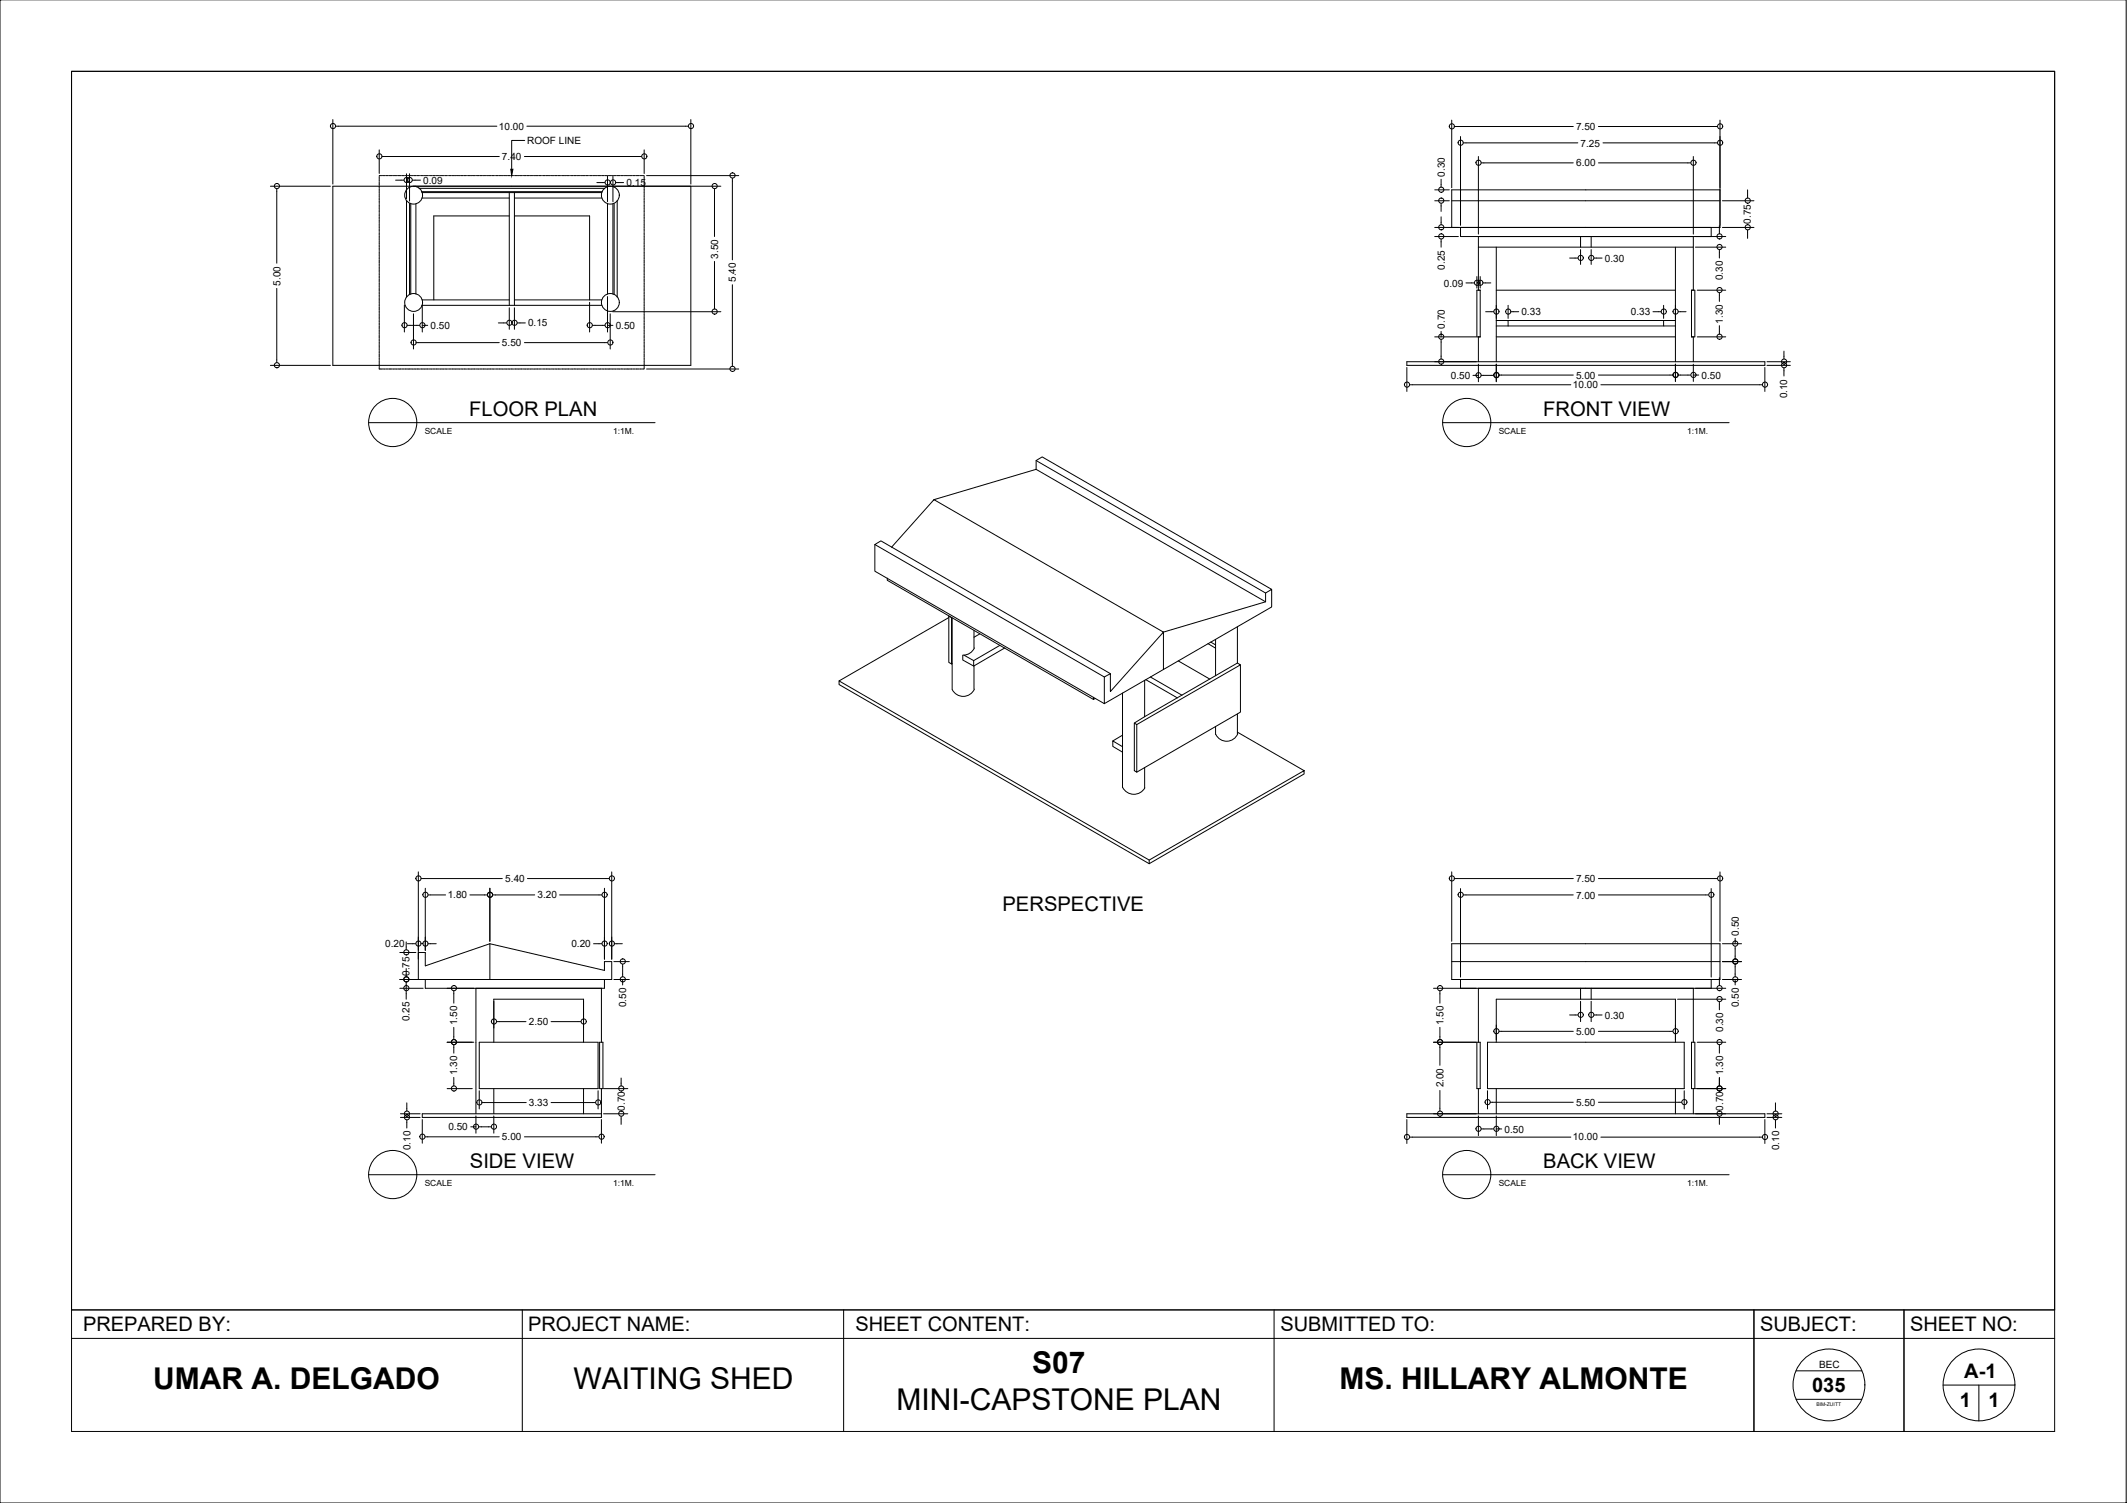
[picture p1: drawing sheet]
<svg xmlns="http://www.w3.org/2000/svg" width="297mm" height="210mm" viewBox="0 0 297 210" stroke-linecap="round" stroke-linejoin="round" font-family="sans-serif">
<!-- layer: 0 -->
<g fill="none" stroke="#000" stroke-width=".14">
<path d="M0 0h.1M0 0h296.9v209.9h-296.9zM10 10h276.9v172.9h-276.9zM46.5 16.7v9M46.9 17.6h22.5M73.3 19.6h-1.8v4M73.6 17.6h22.5M96.5 16.7v9M202.7 16.8v9.4M203.1 17.7h16.6M204 19.1v12.4M204.3 20h16"/>
<path d="M223.2 17.7h16.7M223.9 20h16M240.2 16.8v15h-39.8M37.8 26h8.3M38.7 26.4v10.4M53 20.9v3.3M53 24.7v.1M53 24.8v.1M53 25v.2M53 25.2v.1M53 25.4v.1M53 25.6v.1"/>
<path d="M53 25.8v.1M53 26v.1M53 26.1v.2M53 26.3v.2M53 26.5v.1M53 26.7v.2M53 26.9v.1M53 27.1v.1M53 27.3v.1M53 27.4v.2M53 27.7v.1M53 27.8v.2"/>
<path d="M53 28v.2M53 28.2v.1M53 28.4v.1M53 28.6v.1M53 28.8v.1M53 29v.1M53 29.1v.2M53 29.4v.1M53 29.5v.1M53 29.7v.1M53 29.9v.1M53 30.1v.1"/>
<path d="M53 30.3v.1M53 30.5v.1M53 30.7v.1M53 30.8v.2M53 31v.1M53 31.2v.1M53 31.4v.1M53 31.6v.1M53 31.8v.1M53 32v.1M53 32.1v.2M53 32.4h.1"/>
<path d="M53 32.5v.2M53 32.7v.1M53 32.9v.1M53 33.1v.1M53 33.3v.1M53 33.5v.1M53 33.7v.1M53 33.8v.2M53 34v.1M53 34.2v.1M53 34.4v.1M53 34.6v.1"/>
<path d="M53 34.8v.1M53 35v.1M53 35.2v.1M53 35.3v.1M53 35.5v.2M53 35.7v.1M53 35.9v.1M53 36.1v.1M53 36.3v.1M53 36.5v.1M53 36.6v.2M53 36.8v.2"/>
<path d="M53 37v.1M53 37.2v.2M53 37.4v.1M53 37.6v.1M53 37.8v.1M53 37.9v.2M53 38.2v.1M53 38.3v.2M53 38.5v.2M53 38.7v.1M53 38.9v.1M53 39.1v.1"/>
<path d="M53 39.3v.1M53 39.5v.1M53 39.6v.2M53 39.8v.2M53.1 24.5l-.1 .1M53.1 24.5h.2M53.3 24.5h.1M53.3 21.9h16.4M53.5 24.5h.1M53.7 24.5h.1M53.9 24.5h.1M54.1 24.5h.1"/>
<path d="M54.3 24.5h.1M54.4 24.5h.2M54.6 24.5h.1M54.8 24.5h.1M55 24.5h.1M55.2 24.5h.1M55.2 25.2h1.2M55.4 24.5h.1M55.6 24.5h.1M55.8 24.5h.1M55.9 24.5h.1M56.1 24.5h.2"/>
<path d="M56.3 24.5h.1M56.5 24.5h.1M56.7 24.5h.1M56.8 24.3v3.4M56.8 28v13.5M56.9 24.5h.1M57.1 24.5h.1M57.2 24.3v3.8M57.2 28.4v12.7M57.2 24.5h.2M57.4 28.5v12.6M57.4 24.5h.2"/>
<path d="M57.6 25.2h1.1M57.6 24.5h.1M57.8 24.5h.2M58 24.5h.1M58.1 28.5v12.6M58.2 24.5h.1M58.4 24.5h.1M58.5 26.3h26M58.6 24.5h.1M58.8 24.5h.1M58.8 26.8h25.3M58.9 27.7h12.2"/>
<path d="M58.9 26.9h25.1M58.9 24.5h.2M59.1 24.5h.2M59.3 24.5h.1M59.5 24.5h.1M59.7 24.5h.1M59.9 24.5h.1M60.1 24.5h.1M60.2 24.5h.2M60.5 24.5h.1M60.6 24.5h.1M60.8 24.5h.2"/>
<path d="M61 24.5h.1M61.2 24.5h.1M61.4 24.5h.1M61.6 24.5h.1M61.8 24.5h.1M61.9 24.5h.2M62.1 24.5h.2M62.3 24.5h.1M62.5 24.5h.1M62.7 24.5h.1M62.9 24.5h.1M63.1 24.5h.1"/>
<path d="M63.2 24.5h.2M63.5 24.5h.1M63.6 24.5h.2M63.8 24.5h.1M64 24.5h.1M64.2 24.5h.1M64.4 24.5h.1M64.6 24.5h.1M64.8 24.5h.1M64.9 24.5h.2M65.2 24.5h.1M65.3 24.5h.1"/>
<path d="M65.5 24.5h.1M65.7 24.5h.1M65.9 24.5h.1M66.1 24.5h.1M66.3 24.5h.1M66.5 24.5h.1M66.6 24.5h.2M66.8 24.5h.1M67 24.5h.1M67.2 24.5h.1M67.4 24.5h.1M67.6 24.5h.1"/>
<path d="M67.8 24.5h.1M67.9 24.5h.2M68.1 24.5h.1M68.3 24.5h.2M68.5 24.5h.1M68.7 24.5h.1M68.9 24.5h.1M69.1 24.5h.1M69.3 24.5h.1M69.4 24.5h.2M69.6 24.5h.2M69.8 24.5h.1"/>
<path d="M70 24.5h.1M70.2 24.5h.1M70.4 24.5h.1M70.6 24.5h.1M70.7 24.5h.2M71 24.5h.1M71.1 30.2h-10.5v11.7M71.1 26.9v15.7M71.1 24.5h.1M71.3 24.5h.2M71.5 24.5h.1M71.7 24.5h.1"/>
<path d="M71.8 30.2h10.5v11.7M71.8 27.7h12.2M71.8 26.9v15.7M71.9 24.5h.1M72.1 24.5h.1M72.3 24.5h.1M72.4 24.5h.2M72.6 24.5h.2M72.8 24.5h.1M73 24.5h.1M73.2 24.5h.1M73.2 21.9h16.4"/>
<path d="M73.4 24.5h.1M73.6 24.5h.1M73.7 24.5h.2M74 24.5h.1M74.1 24.5h.2M74.3 24.5h.1M74.5 24.5h.1M74.7 24.5h.1M74.9 24.5h.1M75.1 24.5h.1M75.3 24.5h.1M75.4 24.5h.2"/>
<path d="M75.6 24.5h.1M75.8 24.5h.1M76 24.5h.1M76.2 24.5h.1M76.4 24.5h.1M76.6 24.5h.1M76.8 24.5h.1M77 24.5h.1M77.1 24.5h.2M77.3 24.5h.1M77.5 24.5h.1M77.7 24.5h.1"/>
<path d="M77.9 24.5h.1M78.1 24.5h.1M78.3 24.5h.1M78.4 24.5h.2M78.6 24.5h.1M78.8 24.5h.2M79 24.5h.1M79.2 24.5h.1M79.4 24.5h.1M79.6 24.5h.1M79.8 24.5h.1M79.9 24.5h.2"/>
<path d="M80.1 24.5h.2M80.3 24.5h.1M80.5 24.5h.1M80.7 24.5h.1M80.9 24.5h.1M81.1 24.5h.1M81.2 24.5h.2M81.4 24.5h.2M81.6 24.5h.1M81.8 24.5h.2M82 24.5h.1M82.2 24.5h.1"/>
<path d="M82.4 24.5h.1M82.5 24.5h.2M82.8 24.5h.1M82.9 24.5h.2M83.1 24.5h.2M83.3 24.5h.1M83.4 25.5h1.1M83.5 24.5h.2M83.7 24.5h.1M83.9 24.5h.1M84.1 24.5h.1M84.2 24.5h.2"/>
<path d="M84.5 24.5h.1M84.6 24.5h.2M84.8 24.6v3.6M84.8 28.5v12.6M84.8 24.5h.2M85 24.5h.1M85.2 24.5h.1M85.4 24.5h.1M85.6 24.5h.1M85.6 24.6v3.6M85.6 28.5v12.6M85.8 28.4v12.7"/>
<path d="M85.8 24.5h.1M85.9 24.5h.2M86 25.5h1.1M86.1 24.5h.2M86.2 28v13.5M86.3 24.5h.1M86.5 24.5h.1M86.7 24.5h.1M86.9 24.5h.1M87.1 24.5h.1M87.2 24.5h.2M87.5 24.5h.1"/>
<path d="M87.6 24.5h.2M87.8 24.5h.1M88 24.5h.1M88.2 24.5h.1M88.4 24.5h.1M88.6 24.5h.1M88.8 24.5h.1M88.9 24.5h.2M89.1 24.5h.1M89.3 24.5h.2M89.5 24.5h.1M89.7 24.5h.1"/>
<path d="M89.9 24.5l.1 .1M90 20.9v3.3M90 24.7v.1M90 24.8v.1M90 25v.2M90 25.2v.1M90 25.4v.1M90 25.6v.1M90 25.8v.1M90 26v.1M90 26.1v.2M90 26.3v.2"/>
<path d="M90 26.5v.1M90 26.7v.2M90 26.9v.1M90 27.1v.1M90 27.3v.1M90 27.4v.2M90 27.7v.1M90 27.8v.2M90 28v.2M90 28.2v.1M90 28.4v.1M90 28.6v.1"/>
<path d="M90 28.8v.1M90 29v.1M90 29.1v.2M90 29.4v.1M90 29.5v.1M90 29.7v.1M90 29.9v.1M90 30.1v.1M90 30.3v.1M90 30.5v.1M90 30.7v.1M90 30.8v.2"/>
<path d="M90 31v.1M90 31.2v.1M90 31.4v.1M90 31.6v.1M90 31.8v.1M90 32v.1M90 32.1v.2M90 32.4h.1M90 32.5v.2M90 32.7v.1M90 32.9v.1M90 33.1v.1"/>
<path d="M90 33.3v.1M90 33.5v.1M90 33.7v.1M90 33.8v.2M90 34v.1M90 34.2v.1M90 34.4v.1M90 34.6v.1M90 34.8v.1M90 35v.1M90 35.2v.1M90 35.3v.1"/>
<path d="M90 35.5v.2M90 35.7v.1M90 35.9v.1M90 36.1v.1M90 36.3v.1M90 36.5v.1M90 36.6v.2M90 36.8v.2M90 37v.1M90 37.2v.2M90 37.4v.1M90 37.6v.1"/>
<path d="M90 37.8v.1M90 37.9v.2M90 38.2v.1M90 38.3v.2M90 38.5v.2M90 38.7v.1M90 38.9v.1M90 39.1v.1M90 39.3v.1M90 39.5v.1M90 39.6v.2M90 39.8v.2"/>
<path d="M90.3 24.5h12.9M96.5 26v25h-50v-25h54.2M99.8 26.4v6.6M99.8 36.5v6.7M102.3 24.9v11.4M102.3 39.8v11.4M200.4 33h3.3M200.4 28h2M200.4 26.5h2M201.3 25v1.1M201.3 28.4v1.1M201.3 30.3v1.1"/>
<path d="M201.3 33.4v1.1M202.7 28h37.5M204 31.8v1.2h37M204.7 39.5h1.2M206.2 38.6v1.6M206.5 21.9v10.8M206.5 33v7.5M206.5 34.5h30M206.7 38.6v1.6M206.8 22.7h12.9M207.1 39.5h1.1M209 34.5v16"/>
<path d="M219.2 36h1.1M220.7 33v1.5M220.7 34.9v2M222.2 33v1.5M222.2 34.9v2M222.6 36h1.1M223.2 22.7h12.9M234 34.5v16M236.5 21.9v10.8M236.5 33v7.5M236.8 34.5h4.2M239 31.8v1.2"/>
<path d="M240.1 31.5v1.2M240.1 34.9v1.1M240.2 26.5h-37.5v5.3M240.5 31.8h4.4M240.5 28h4.4M244.1 26.5v1.2M244.1 32.1v1.2M37.8 51h8.3M38.7 40.3v10.3M53 51.4v.1h.1M53 40v.1M53 40.2v.2"/>
<path d="M53 40.4v.1M53 40.6v.1M53 40.8v.1M53 41v.1M53 41.2v.1M53 41.3v.2M53 41.5v.2M53 41.7v.1M53 41.9v.1M53 42.1v.1M53 42.3v.1M53 42.5v.1"/>
<path d="M53 42.6v.2M53 42.9v.1M53 43v.2M53 43.2v.1M53 43.4v.1M53 43.6v.1M53 43.8v.1M53 44v.1M53 44.2v.1M53 44.3v.2M53 44.5v.1M53 44.7v.1"/>
<path d="M53 44.9v.1M53 45.1v.1M53 45.3v.1M53 45.5v.1M53 45.6v.2M53 45.8v.1M53 46v.2M53 46.2v.1M53 46.4v.1M53 46.6v.1M53 46.8v.1M53 47v.1"/>
<path d="M53 47.1v.2M53 47.3v.2M53 47.5v.1M53 47.7v.2M53 47.9v.1M53 48.1v.1M53 48.3v.1M53 48.4v.2M53 48.7v.1M53 48.8v.2M53 49v.2M53 49.2v.1"/>
<path d="M53 49.4v.1M53 49.6v.1M53 49.8v.1M53 50v.1M53 50.1v.2M53 50.3v.2M53 50.5v.1M53 50.7v.2M53 50.9v.1M53 51.1v.1M53 51.3v.1M53.1 51.5h.2"/>
<path d="M53.3 51.5h.1M53.5 51.5h.1M53.7 51.5h.1M53.9 51.5h.1M54.1 51.5h.1M54.3 51.5h.1M54.4 51.5h.2M54.6 51.5h.1M54.8 51.5h.1M55 51.5h.1M55.2 51.5h.1M55.4 51.5h.1"/>
<path d="M55.6 51.5h.1M55.8 51.5h.1M55.9 51.5h.1M56.1 51.5h.2M56.3 51.5h.1M56.5 42.6v3.8M56.5 51.5h.1M56.7 51.5h.1M56.9 45.4h1.7M56.9 51.5h.1M57.1 51.5h.1M57.2 51.5h.2"/>
<path d="M57.4 51.5h.2M57.6 51.5h.1M57.7 43.8v4.9M57.8 51.5h.2M58 51.5h.1M58.1 47.9h11.6M58.2 51.5h.1M58.4 51.5h.1M58.6 51.5h.1M58.8 51.5h.1M58.9 42.6h25.1M58.9 41.9h12.2"/>
<path d="M58.9 51.5h.2M59 42.6v3.8M59 45.4h.7M59.1 51.5h.2M59.3 51.5h.1M59.5 51.5h.1M59.7 51.5h.1M59.9 51.5h.1M60.1 51.5h.1M60.2 51.5h.2M60.5 51.5h.1M60.6 51.5h.1"/>
<path d="M60.8 51.5h.2M61 51.5h.1M61.2 51.5h.1M61.4 51.5h.1M61.6 51.5h.1M61.8 51.5h.1M61.9 51.5h.2M62.1 51.5h.2M62.3 51.5h.1M62.5 51.5h.1M62.7 51.5h.1M62.9 51.5h.1"/>
<path d="M63.1 51.5h.1M63.2 51.5h.2M63.5 51.5h.1M63.6 51.5h.2M63.8 51.5h.1M64 51.5h.1M64.2 51.5h.1M64.4 51.5h.1M64.6 51.5h.1M64.8 51.5h.1M64.9 51.5h.2M65.2 51.5h.1"/>
<path d="M65.3 51.5h.1M65.5 51.5h.1M65.7 51.5h.1M65.9 51.5h.1M66.1 51.5h.1M66.3 51.5h.1M66.5 51.5h.1M66.6 51.5h.2M66.8 51.5h.1M67 51.5h.1M67.2 51.5h.1M67.4 51.5h.1"/>
<path d="M67.6 51.5h.1M67.8 51.5h.1M67.9 51.5h.2M68.1 51.5h.1M68.3 51.5h.2M68.5 51.5h.1M68.7 51.5h.1M68.9 51.5h.1M69.1 51.5h.1M69.3 51.5h.1M69.4 51.5h.2M69.6 45.1h1.1"/>
<path d="M69.6 51.5h.2M69.8 51.5h.1M70 51.5h.1M70.2 51.5h.1M70.4 51.5h.1M70.6 51.5h.1M70.7 51.5h.2M71 51.5h.1M71.1 43v3M71.1 51.5h.1M71.3 51.5h.2M71.5 51.5h.1"/>
<path d="M71.7 51.5h.1M71.8 41.9h12.2M71.8 43v3M71.9 51.5h.1M72.1 51.5h.1M72.2 45.1h1.2M72.3 51.5h.1M72.4 51.5h.2M72.6 51.5h.2M72.8 51.5h.1M73 51.5h.1M73.2 51.5h.1"/>
<path d="M73.2 47.9h11.6M73.4 51.5h.1M73.6 51.5h.1M73.7 51.5h.2M74 51.5h.1M74.1 51.5h.2M74.3 51.5h.1M74.5 51.5h.1M74.7 51.5h.1M74.9 51.5h.1M75.1 51.5h.1M75.3 51.5h.1"/>
<path d="M75.4 51.5h.2M75.6 51.5h.1M75.8 51.5h.1M76 51.5h.1M76.2 51.5h.1M76.4 51.5h.1M76.6 51.5h.1M76.8 51.5h.1M77 51.5h.1M77.1 51.5h.2M77.3 51.5h.1M77.5 51.5h.1"/>
<path d="M77.7 51.5h.1M77.9 51.5h.1M78.1 51.5h.1M78.3 51.5h.1M78.4 51.5h.2M78.6 51.5h.1M78.8 51.5h.2M79 51.5h.1M79.2 51.5h.1M79.4 51.5h.1M79.6 51.5h.1M79.8 51.5h.1"/>
<path d="M79.9 51.5h.2M80.1 51.5h.2M80.3 51.5h.1M80.5 51.5h.1M80.7 51.5h.1M80.9 51.5h.1M81.1 51.5h.1M81.2 51.5h.2M81.4 51.5h.2M81.6 51.5h.1M81.8 51.5h.2M82 51.5h.1"/>
<path d="M82.2 51.5h.1M82.3 42.2v4.2M82.4 51.5h.1M82.5 51.5h.2M82.7 45.4h1.8M82.8 51.5h.1M82.9 51.5h.2M83.1 51.5h.2M83.3 51.5h.1M83.5 51.5h.2M83.7 51.5h.1M83.9 51.5h.1"/>
<path d="M84.1 51.5h.1M84.2 51.5h.2M84.5 51.5h.1M84.6 51.5h.2M84.8 41.4v5M84.8 51.5h.2M84.8 45.4h.8M85 51.5h.1M85.2 51.5h.1M85.2 43.8v4.9M85.4 51.5h.1M85.6 51.5h.1"/>
<path d="M85.6 43.5h15.1M85.8 51.5h.1M85.9 51.5h.2M86.1 51.5h.2M86.3 51.5h.1M86.5 51.5h.1M86.7 51.5h.1M86.9 51.5h.1M87.1 51.5h.1M87.2 51.5h.2M87.5 51.5h.1M87.6 51.5h.2"/>
<path d="M87.8 51.5h.1M88 51.5h.1M88.2 51.5h.1M88.4 51.5h.1M88.6 51.5h.1M88.8 51.5h.1M88.9 51.5h.2M89.1 51.5h.1M89.3 51.5h.2M89.5 51.5h.1M89.7 51.5h.1M90 51.4l-.1 .1"/>
<path d="M90 40v.1M90 40.2v.2M90 40.4v.1M90 40.6v.1M90 40.8v.1M90 41v.1M90 41.2v.1M90 41.3v.2M90 41.5v.2M90 41.7v.1M90 41.9v.1M90 42.1v.1"/>
<path d="M90 42.3v.1M90 42.5v.1M90 42.6v.2M90 42.9v.1M90 43v.2M90 43.2v.1M90 43.4v.1M90 43.6v.1M90 43.8v.1M90 44v.1M90 44.2v.1M90 44.3v.2"/>
<path d="M90 44.5v.1M90 44.7v.1M90 44.9v.1M90 45.1v.1M90 45.3v.1M90 45.5v.1M90 45.6v.2M90 45.8v.1M90 46v.2M90 46.2v.1M90 46.4v.1M90 46.6v.1"/>
<path d="M90 46.8v.1M90 47v.1M90 47.1v.2M90 47.3v.2M90 47.5v.1M90 47.7v.2M90 47.9v.1M90 48.1v.1M90 48.3v.1M90 48.4v.2M90 48.7v.1M90 48.8v.2"/>
<path d="M90 49v.2M90 49.2v.1M90 49.4v.1M90 49.6v.1M90 49.8v.1M90 50v.1M90 50.1v.2M90 50.3v.2M90 50.5v.1M90 50.7v.2M90 50.9v.1M90 51.1v.1"/>
<path d="M90 51.3v.1M90.3 51.5h12.9M196.5 50.5h50v.5h-50zM196.5 51.3v3.4M196.8 53.7h22.6M200.4 47h5.8M201.3 46.3v.7M201.3 47.4v2.7M205.7 52.4h.8M206.2 40.5h.5v6.5h-.5zM206.5 47v3.5M206.5 50.9v2.4"/>
<path d="M206.8 52.4h1.8M207.5 43.5h1.1M209 50.9v2.4M209 40.5h25M209 44.8h25M209 45.5h25M209 47h25M209.3 52.4h10.4M210.6 42.6v1.9M210.6 44.8v.7M210.9 43.5h1.2M223.2 52.4h10.4"/>
<path d="M223.6 53.7h22.5M230.8 43.5h1.2M232.3 42.6v1.9M232.3 44.8v.7M234 50.9v2.4M234.4 43.5h1.1M234.4 52.4h1.7M236.2 40.5h.5v6.5h-.5zM236.5 47v3.5M236.5 50.9v2.4M236.5 52.4h.7M237 40.5h4"/>
<path d="M237 47h4M240.1 40.9v1.2M240.1 45.5v1.2M246.5 51.3v3.4M246.8 51h3.2M246.8 50.5h3.2M249.1 49v1.1M249.1 51.4v1.1M144.7 65.5l32 18.5M133 90.6h.1M136 88.1v2.4M136 93v3.2"/>
<path d="M136.1 90.5a1.71 1.71 0 0 1-1.6 1M136.1 96.2a1.71 1.71 0 0 1-1.6 1.1 1.71 1.71 0 0 1-1.5-1M140.3 90.5l-4.3 2.5-1.5-.8v-.7M156.8 96.8v8.2l-1.4-.8v-.7l1.4 .8M172.8 99.7v2.8M156.8 105v5M159.9 107.2v2.8a1.76 1.76 0 0 1-3.1 0M159.9 100.1l-1.5 .9M169.8 101.4v1.2M172.9 102.5a1.67 1.67 0 0 1-1.5 1 1.67 1.67 0 0 1-1.6-.9M55.8 138h3.3M55.8 133h2.3"/>
<path d="M56.7 131.5v1.1M56.7 135.3v1.1M56.7 137.2v1.1M56.7 138.4v1.1M56.9 131.8h1.1M58.4 121.8v15M58.8 122.7h11.3M59.4 136.8v1.2h25v-1.2M59.4 124.1v8.6M59.8 131.8h1.1M59.8 125h2.4M63.4 138.4v1.7"/>
<path d="M65.6 125h2.4M66.5 138v17.5M68.4 131.8l16 3.7v-1.2h1v2.5h-29.6M68.4 131.8l-9 3.1v-1.9h-1M68.4 124.1v7.4M68.4 131.8v5M68.8 125h5.9M73.7 122.7h11.3M78.1 125h5.9M82.9 131.8h1.1M84 138v7.6M84.4 124.1v9.9"/>
<path d="M85.4 121.8v12.2M85.7 136.8h2.2M85.7 134.3h2.2M85.8 131.8h1.1M87 134.7v1.7M87 136.8v.8M200.2 138h40.8M201.1 138.4v1.7M202.7 131.8h37.5v5h-37.5zM202.7 134.3h37.5M202.7 121.8v9.7M203.1 122.7h16.6"/>
<path d="M204 124.1v12.4M204 136.8v1.2M204.3 125h15.4M206.5 138v7.6M220.7 138v1.5M220.7 139.8v2.9M222.2 138v1.5M222.2 139.8v2.9M223.2 122.7h16.7M223.2 125h15.4M234.3 139.5h6.7M236.5 138v7.6"/>
<path d="M239 124.1v12.4M239 136.8v1.2M240.1 136.5v1.1M240.1 139.9v1.1M240.2 121.8v9.7M240.5 136.8h2.7M240.5 134.3h2.7M240.5 131.8h2.7M242.3 131v.8M242.3 132.2v1.7M242.3 134.7v1.7M242.3 136.8v.8"/>
<path d="M55.9 156.1h2.8M55.9 155.5h2.8M56.8 154v1.2M56.8 156.4v1.1M59 156.4v3.3M59.4 158.8h10.3M62.4 145.6h3.8M62.4 152h3.6M63.4 143.5v1.7M63.4 145.9v1.2M63.4 150.5v1.2M65.7 157.4h.8"/>
<path d="M66.5 155.8v2.5M66.8 157.4h1.8M66.9 145.6h16.6v6.4h-16.6zM66.9 152.3v2.6M67.3 154h6.2M69 145.6v-6.1h12.5v6.1M69 152v3.5M69 155.8v2.5M69.3 142.7h4.1M73.2 158.8h10.4M77 154h6.1M77 142.7h4.1"/>
<path d="M81.5 152v3.5M83.5 152.3v2.6M83.7 145.6h.5v6.4h-.5zM84 152v4.1h-25v-.6h25M84 156.4v3.3M84.3 155.5h3.4M84.3 152h3.4M86.7 150.6v1.1M86.7 155.9v1.1M196.5 155.5h50v.6h-50zM196.5 156.4v3.3M196.8 158.8h22.6"/>
<path d="M200.2 145.6h6M201.1 143.5v1.7M201.1 145.9v2.9M201.1 152.3v2.9M206.2 145.6h.5v6.4h-.5zM206.5 152v3.5M206.5 155.8v2.8M206.8 157.7h1.8M207.7 145.6h27.5v6.4h-27.5zM207.7 152.3v2.6M208.1 153.9h11.6M209 145.6v-6.1h25v6.1"/>
<path d="M209 152v3.5M209 155.8v2.8M209 157.7h.7M209.3 144h10.4M219.2 141.7h1.1M222.6 141.7h1.1M223.2 153.9h11.6M223.2 144h10.4M223.6 158.8h22.5M234 152v3.5M235.2 152.3v2.6M236.2 145.6h.5v6.4h-.5z"/>
<path d="M236.5 152v3.5M236.8 152h4.2M237 145.6h4M240.1 145.9v1.2M240.1 150.5v1.2M240.1 155.9v1.1M246.5 156.4v3.3M246.8 156.1h2M246.8 155.5h2M247.9 154v1.2M247.9 156.4v1.1M10 186.9h276.9"/>
<path d="M72.9 182.9v17M117.8 182.9v17M177.9 182.9v17M244.9 182.9v17M250.8 195.4h9.2M250.8 191.4h9.2M265.9 182.9v17M271.4 193.4h9.9M276.4 193.4v5M296.9 209.9h.1"/>
<circle cx="46.5" cy="17.6" r=".36"/>
<circle cx="96.5" cy="17.6" r=".36"/>
<circle cx="202.8" cy="17.6" r=".36"/>
<circle cx="204" cy="19.9" r=".36"/>
<circle cx="240.2" cy="17.6" r=".36"/>
<circle cx="240.2" cy="19.9" r=".36"/>
<circle cx="38.7" cy="26" r=".36"/>
<circle cx="53" cy="21.8" r=".36"/>
<circle cx="56.8" cy="25.1" r=".36"/>
<circle cx="57.2" cy="25.1" r=".36"/>
<circle cx="57.8" cy="27.3" r="1.25"/>
<circle cx="84.9" cy="25.5" r=".36"/>
<circle cx="85.2" cy="27.3" r="1.25"/>
<circle cx="85.6" cy="25.5" r=".36"/>
<circle cx="90" cy="21.8" r=".36"/>
<circle cx="99.8" cy="26" r=".36"/>
<circle cx="102.3" cy="24.5" r=".36"/>
<circle cx="201.3" cy="28" r=".36"/>
<circle cx="201.3" cy="33" r=".36"/>
<circle cx="201.3" cy="31.7" r=".36"/>
<circle cx="201.3" cy="26.5" r=".36"/>
<circle cx="206.3" cy="39.5" r=".36"/>
<circle cx="206.5" cy="22.7" r=".36"/>
<circle cx="206.7" cy="39.5" r=".36"/>
<circle cx="220.7" cy="36" r=".36"/>
<circle cx="222.2" cy="36" r=".36"/>
<circle cx="236.5" cy="22.7" r=".36"/>
<circle cx="240.1" cy="33" r=".36"/>
<circle cx="240.1" cy="34.5" r=".36"/>
<circle cx="244.1" cy="28" r=".36"/>
<circle cx="244.1" cy="31.7" r=".36"/>
<circle cx="38.7" cy="51" r=".36"/>
<circle cx="56.5" cy="45.4" r=".36"/>
<circle cx="57.8" cy="42.2" r="1.25"/>
<circle cx="57.8" cy="47.8" r=".36"/>
<circle cx="59" cy="45.4" r=".36"/>
<circle cx="71.1" cy="45.1" r=".36"/>
<circle cx="71.9" cy="45.1" r=".36"/>
<circle cx="82.4" cy="45.4" r=".36"/>
<circle cx="84.9" cy="45.4" r=".36"/>
<circle cx="85.2" cy="42.2" r="1.25"/>
<circle cx="85.2" cy="47.8" r=".36"/>
<circle cx="99.8" cy="43.5" r=".36"/>
<circle cx="102.3" cy="51.5" r=".36"/>
<circle cx="196.5" cy="53.7" r=".36"/>
<circle cx="201.3" cy="47" r=".36"/>
<circle cx="201.3" cy="50.5" r=".36"/>
<circle cx="206.5" cy="52.4" r=".36"/>
<circle cx="209" cy="43.5" r=".36"/>
<circle cx="209" cy="52.4" r=".36"/>
<circle cx="210.6" cy="43.5" r=".36"/>
<circle cx="232.3" cy="43.5" r=".36"/>
<circle cx="234" cy="52.4" r=".36"/>
<circle cx="234" cy="43.5" r=".36"/>
<circle cx="236.5" cy="52.4" r=".36"/>
<circle cx="240.1" cy="47" r=".36"/>
<circle cx="240.1" cy="40.5" r=".36"/>
<circle cx="246.5" cy="53.7" r=".36"/>
<circle cx="249.2" cy="51" r=".36"/>
<circle cx="249.2" cy="50.5" r=".36"/>
<circle cx="56.7" cy="136.8" r=".36"/>
<circle cx="56.7" cy="138" r=".36"/>
<circle cx="56.7" cy="133" r=".36"/>
<circle cx="58.4" cy="131.8" r=".36"/>
<circle cx="58.4" cy="122.7" r=".36"/>
<circle cx="59.4" cy="125" r=".36"/>
<circle cx="59.4" cy="131.8" r=".36"/>
<circle cx="63.4" cy="138" r=".36"/>
<circle cx="68.4" cy="125" r=".36"/>
<circle cx="84.4" cy="131.8" r=".36"/>
<circle cx="84.4" cy="125" r=".36"/>
<circle cx="85.4" cy="122.7" r=".36"/>
<circle cx="85.4" cy="131.8" r=".36"/>
<circle cx="87" cy="134.3" r=".36"/>
<circle cx="87" cy="136.8" r=".36"/>
<circle cx="201.1" cy="138" r=".36"/>
<circle cx="202.8" cy="122.7" r=".36"/>
<circle cx="204" cy="125" r=".36"/>
<circle cx="239" cy="125" r=".36"/>
<circle cx="240.1" cy="138" r=".36"/>
<circle cx="240.1" cy="139.5" r=".36"/>
<circle cx="240.2" cy="122.7" r=".36"/>
<circle cx="242.3" cy="134.3" r=".36"/>
<circle cx="242.3" cy="131.8" r=".36"/>
<circle cx="242.3" cy="136.8" r=".36"/>
<circle cx="56.8" cy="155.5" r=".36"/>
<circle cx="56.8" cy="156" r=".36"/>
<circle cx="59" cy="158.7" r=".36"/>
<circle cx="63.4" cy="152" r=".36"/>
<circle cx="63.4" cy="145.5" r=".36"/>
<circle cx="66.5" cy="157.3" r=".36"/>
<circle cx="67" cy="154" r=".36"/>
<circle cx="69" cy="157.3" r=".36"/>
<circle cx="69" cy="142.7" r=".36"/>
<circle cx="81.5" cy="142.7" r=".36"/>
<circle cx="83.5" cy="154" r=".36"/>
<circle cx="84" cy="158.7" r=".36"/>
<circle cx="86.8" cy="155.5" r=".36"/>
<circle cx="86.8" cy="152" r=".36"/>
<circle cx="196.5" cy="158.8" r=".36"/>
<circle cx="201.1" cy="145.5" r=".36"/>
<circle cx="201.1" cy="155.5" r=".36"/>
<circle cx="206.5" cy="157.6" r=".36"/>
<circle cx="207.8" cy="153.9" r=".36"/>
<circle cx="209" cy="157.6" r=".36"/>
<circle cx="209" cy="144" r=".36"/>
<circle cx="220.7" cy="141.7" r=".36"/>
<circle cx="222.2" cy="141.7" r=".36"/>
<circle cx="234" cy="144" r=".36"/>
<circle cx="235.2" cy="153.9" r=".36"/>
<circle cx="240.1" cy="145.5" r=".36"/>
<circle cx="240.1" cy="155.5" r=".36"/>
<circle cx="240.1" cy="152" r=".36"/>
<circle cx="246.5" cy="158.8" r=".36"/>
<circle cx="248" cy="156" r=".36"/>
<circle cx="248" cy="155.5" r=".36"/>
<circle cx="255.4" cy="193.4" r="5"/>
<circle cx="276.4" cy="193.4" r="5"/>
</g>
<!-- layer: ISOMETRIC -->
<g fill="none" stroke="#000" stroke-width=".14">
<path d="M122.2 76v3.8l32 18.4M130.4 69.8l-5.9 6.6M144.7 64.3l32 18.5M117.2 95.1v.5l43.3 25M123.9 80.7v.3l28.8 16.7M132.5 86.2l-15.3 8.9 43.3 25M133 92.7h-.1v-6.5l-.4-.2v6.5l.4 .2M133 86.3v10M134.6 91.5l1.4 .8v.7M136.8 88.5l-.8 .5M139.6 90.1l-3.6 2.2M152.7 97.4v.3l.3-.1"/>
<path d="M155.1 94.1l-32.1-18.6-.8 .5 32 18.5M160 94.9l4.4 2.6M160.7 94.5l4.4 2.6M164.5 92.3l4.5 2.5M168.7 89.9l1.1 .6M169.1 89.7l.7 .4M169.8 89.3v5.1M172.8 87.5v5.1l.4 .3-14.5 8.3M172.8 92.6l-12.9 7.5v-5.1M173.2 92.9v6.6l-14.5 8.3M177.6 82.3l-32.1-18.5-.8 .5v1.2l-14.3 4.3 32.1 18.5 14.2-4.3v-1.2l.9-.5v2.5l-23.4 13.5v-3.8l.9-.4v2.5l7.4-8.3v5.2M156.8 102.7l-1.4 .8"/>
<path d="M158.4 101l.3 .2v6.6l-.3-.2zM172.8 102.2l9.3 5.4M160.5 120.1l21.6-12.5v.5l-21.6 12.5z"/>
</g>
<!-- layer: 0 -->
<path d="M71.3 23.6h.3l-.1 .9z" fill="#000" stroke="#000" stroke-width=".14"/>
<!-- layer: PDF_TEXT -->
<g fill="none" stroke="#000" stroke-width=".14">
<path d="M51.5 59h40M201.5 59h40M51.5 164.1h40M201.5 164.1h40"/>
<circle cx="54.8" cy="59" r="3.4"/>
<circle cx="204.8" cy="59" r="3.4"/>
<circle cx="54.8" cy="164" r="3.4"/>
<circle cx="204.8" cy="164" r="3.4"/>
</g>
<!-- layer: TTB -->
<path d="M10 10h276.9v189.9h-276.9zM10 182.9h276.9" fill="none" stroke="#000" stroke-width=".14"/>
<g font-size="4.2">
<text x="144.1" y="191.8">S07</text>
<text x="21.4" y="194">UMAR A. DELGADO</text>
<text x="80.1" y="194">WAITING SHED</text>
<text x="125.2" y="196.9">MINI-CAPSTONE PLAN</text>
<text x="187.1" y="194">MS. HILLARY ALMONTE</text>
</g>
<g font-size="2.8">
<text x="65.5" y="58.1">FLOOR PLAN</text>
<text x="215.5" y="58.1">FRONT VIEW</text>
<text x="140" y="127.2">PERSPECTIVE</text>
<text x="65.6" y="163.1">SIDE VIEW</text>
<text x="215.5" y="163.1">BACK VIEW</text>
<text x="11.6" y="185.9">PREPARED BY:</text>
<text x="73.7" y="185.9">PROJECT NAME:</text>
<text x="119.5" y="185.9">SHEET CONTENT:</text>
<text x="178.8" y="185.9">SUBMITTED TO:</text>
<text x="245.8" y="185.9">SUBJECT:</text>
<text x="266.7" y="185.9">SHEET NO:</text>
<text x="253.1" y="194.5">035</text>
<text x="273.7" y="196.4">1</text>
<text x="274.3" y="192.4">A-1</text>
<text x="277.7" y="196.4">1</text>
</g>
<g font-size="1.4">
<text x="69.7" y="18.1">10.00</text>
<text x="70.1" y="22.3">7.40</text>
<text x="73.6" y="20.1">ROOF LINE</text>
<text x="220.1" y="18.2">7.50</text>
<text x="220.1" y="23.2">6.00</text>
<text x="220.7" y="20.5">7.25</text>
<text x="59.1" y="25.7">0.09</text>
<text x="87.5" y="26">0.15</text>
<text x="201.8" y="24.7" transform="rotate(-90 201.8 24.7)">0.30</text>
<text x="244.5" y="31.3" transform="rotate(-90 244.5 31.3)">0.75</text>
<text x="39.2" y="39.9" transform="rotate(-90 39.2 39.9)">5.00</text>
<text x="100.3" y="36.1" transform="rotate(-90 100.3 36.1)">3.50</text>
<text x="102.7" y="39.4" transform="rotate(-90 102.7 39.4)">5.40</text>
<text x="201.6" y="40">0.09</text>
<text x="201.8" y="37.6" transform="rotate(-90 201.8 37.6)">0.25</text>
<text x="224.1" y="36.5">0.30</text>
<text x="240.6" y="39.1" transform="rotate(-90 240.6 39.1)">0.30</text>
<text x="60.1" y="45.9">0.50</text>
<text x="73.7" y="45.6">0.15</text>
<text x="86" y="45.9">0.50</text>
<text x="201.8" y="45.9" transform="rotate(-90 201.8 45.9)">0.70</text>
<text x="212.5" y="44">0.33</text>
<text x="227.8" y="44">0.33</text>
<text x="240.6" y="45.2" transform="rotate(-90 240.6 45.2)">1.30</text>
<text x="70.1" y="48.3">5.50</text>
<text x="202.6" y="52.9">0.50</text>
<text x="220.1" y="52.9">5.00</text>
<text x="237.6" y="52.9">0.50</text>
<text x="219.7" y="54.2">10.00</text>
<text x="249.6" y="55.6" transform="rotate(-90 249.6 55.6)">0.10</text>
<text x="62.5" y="125.4">1.80</text>
<text x="70.6" y="123.2">5.40</text>
<text x="75.1" y="125.4">3.20</text>
<text x="220.1" y="123.2">7.50</text>
<text x="220.1" y="125.5">7.00</text>
<text x="242.8" y="130.7" transform="rotate(-90 242.8 130.7)">0.50</text>
<text x="53.8" y="132.3">0.20</text>
<text x="57.2" y="136.3" transform="rotate(-90 57.2 136.3)">0.75</text>
<text x="79.8" y="132.3">0.20</text>
<text x="57.2" y="142.6" transform="rotate(-90 57.2 142.6)">0.25</text>
<text x="63.8" y="143.2" transform="rotate(-90 63.8 143.2)">1.50</text>
<text x="73.9" y="143.1">2.50</text>
<text x="87.5" y="140.6" transform="rotate(-90 87.5 140.6)">0.50</text>
<text x="201.6" y="143.2" transform="rotate(-90 201.6 143.2)">1.50</text>
<text x="224.1" y="142.3">0.30</text>
<text x="242.8" y="140.6" transform="rotate(-90 242.8 140.6)">0.50</text>
<text x="220.1" y="144.5">5.00</text>
<text x="240.6" y="144.1" transform="rotate(-90 240.6 144.1)">0.30</text>
<text x="63.8" y="150.2" transform="rotate(-90 63.8 150.2)">1.30</text>
<text x="73.9" y="154.4">3.33</text>
<text x="87.2" y="155.1" transform="rotate(-90 87.2 155.1)">0.70</text>
<text x="201.6" y="151.9" transform="rotate(-90 201.6 151.9)">2.00</text>
<text x="220.1" y="154.4">5.50</text>
<text x="240.6" y="155.1" transform="rotate(-90 240.6 155.1)">0.70</text>
<text x="240.6" y="150.2" transform="rotate(-90 240.6 150.2)">1.30</text>
<text x="57.3" y="160.6" transform="rotate(-90 57.3 160.6)">0.10</text>
<text x="62.6" y="157.9">0.50</text>
<text x="70.1" y="159.3">5.00</text>
<text x="210.1" y="158.2">0.50</text>
<text x="219.7" y="159.3">10.00</text>
<text x="248.5" y="160.6" transform="rotate(-90 248.5 160.6)">0.10</text>
<text x="254" y="191">BEC</text>
</g>
<g font-size="1.2">
<text x="59.3" y="60.6">SCALE</text>
<text x="85.6" y="60.6">1:1M.</text>
<text x="209.3" y="60.6">SCALE</text>
<text x="235.6" y="60.6">1:1M.</text>
<text x="59.3" y="165.6">SCALE</text>
<text x="85.6" y="165.6">1:1M.</text>
<text x="209.3" y="165.6">SCALE</text>
<text x="235.6" y="165.6">1:1M.</text>
</g>
<text font-size=".7" x="253.7" y="196.4">BIM-ZUITT</text>
</svg>
